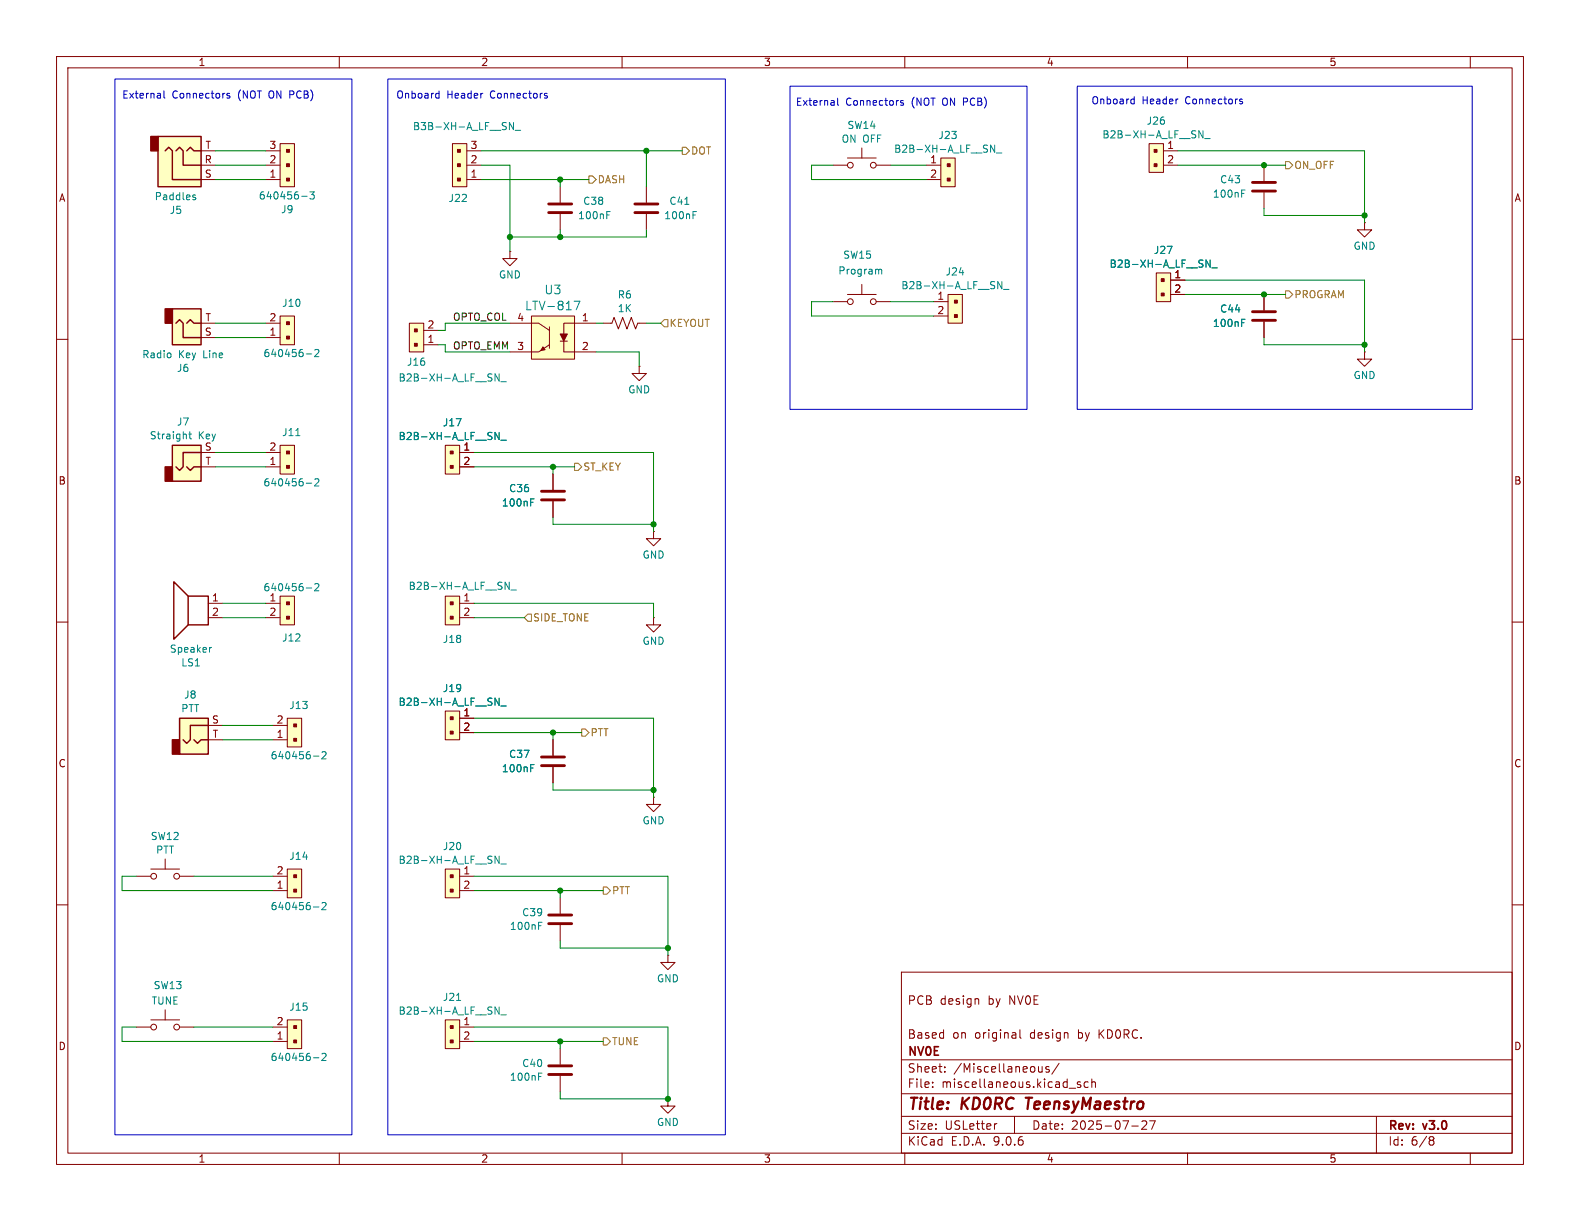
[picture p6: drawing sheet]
<svg xmlns="http://www.w3.org/2000/svg" width="279mm" height="216mm" viewBox="0 0 279 216" stroke-linecap="round" stroke-linejoin="round" font-family="sans-serif">
<g fill="none" stroke="#840000" stroke-width=".18">
<path d="M10 10h259.4v195.9h-259.4zM12 12h255.4v191.9h-255.4zM60 10v2M110 10v2M160 10v2M210 10v2M260 10v2M99.1 33v2.8M99.1 37.8v2.8M10 60h2M267.4 60h2M10 110h2"/>
<path d="M267.4 110h2M10 160h2M159.4 171.9h108v32h-108zM172.9 176.6l.2 .2v.8M267.4 160h2M159.4 197.4h108M159.4 193.4h108M159.4 187.4h108M164.9 192.1v.2M164.9 191.4v.1M167.1 189.4v.2M167.1 188.7v.1"/>
<path d="M176.3 198.7l-.3 .1M179.4 197.4v3M180.4 182.1v1.3l.2 .2M184.3 188.6v1M184.3 189.4l-.2 .2-.4-.1M185.5 188.7l-.4-.1-.2 .2 .1 .2 .5 .2v.3h-.6M187.3 188l-1.3 1.9M189.1 192.4h1.1M191.1 191.4l-.4-.1-.2 .2 .1 .2 .5 .2v.3h-.6M192.4 191.4l-.4-.1-.3 .3v.4l.2 .2h.5M193.1 191.4l.2-.1 .3 .1 .1 .9M193.1 190.8v1.5"/>
<path d="M200.1 199.1h1.2M202.7 198.3v.5l-.8 .9h.9M203.3 198.2h1l-.7 1.5M243.4 197.4v6.5M60 203.9v2M110 203.9v2M159.4 200.4h108M160 203.9v2M210 203.9v2M253 201l.4 .1 .2 .2-.3 .3M253 201.6h.3M253.3 201.6l.2 .2 .1 .4-.2 .2-.4 .1"/>
<path d="M260 203.9v2"/>
</g>
<path d="M181.4 194.1h1.1M181.9 194.1l-.2 2" fill="none" stroke="#840000" stroke-width=".4"/>
<path d="M97 36.1h4.1M97 37.6h4.1" fill="none" stroke="#840000" stroke-width=".51"/>
<path d="M107.3 38h.4M107.3 37.4h.6" fill="none" stroke="#008484" stroke-width=".18"/>
<path d="M50.8 180.3h2.5v5.1h-2.5z" fill="#ffffc2"/>
<path d="M114.3 33v2.8M114.3 37.8v2.8M48.3 184.2h2.5M48.3 181.6h2.5M50.8 180.3h2.5v5.1h-2.5z" fill="none" stroke="#840000" stroke-width=".18"/>
<g fill="#840000" stroke="#840000" stroke-width=".18">
<path d="M51.9 183.9h.6v.5h-.6z"/>
<path d="M51.9 181.4h.6v.5h-.6z"/>
</g>
<path d="M121.1 36.1h.7M122.5 38h.5M122.5 37.4h.7M55.4 187h1M56.9 186.4l.5-.1 .3 .3-.8 .9h.8" fill="none" stroke="#008484" stroke-width=".18"/>
<path d="M112.3 36.1h4M112.3 37.6h4" fill="none" stroke="#840000" stroke-width=".51"/>
<path d="M94 55.9h7.6v7.6h-7.6z" fill="#ffffc2"/>
<path d="M90.2 57.2h5l2 1.2M90.2 44.5v1.2h1.2l-1.2 1.3-1.3-1.3h1.3M90.2 44.5h.1M94 55.9h7.6v7.6h-7.6zM97.2 57.8v3.8M105.4 57.2h-5.7v1.9M223.5 52.1v2.8M223.5 56.9v2.8M97.2 61l-2 1.2h-5M99.1 60.3h1.2M99.7 60.3v1.9h5.7" fill="none" stroke="#840000" stroke-width=".18"/>
<g fill="#840000" stroke="#840000" stroke-width=".18">
<path d="M99.1 59.1h1.2l-.6 1.2z"/>
<path d="M96 61.3l.4 .5-.8 .2z"/>
</g>
<path d="M101.5 53.3h1l-.6 1.5M219.6 57.1h.4M219.6 56.5h.6" fill="none" stroke="#008484" stroke-width=".18"/>
<path d="M221.5 55.1h4.1M221.5 56.6h4.1" fill="none" stroke="#840000" stroke-width=".51"/>
<path d="M203.2 25.4h2.5v5.1h-2.5z" fill="#ffffc2"/>
<path d="M203.2 25.4h2.5v5.1h-2.5zM205.7 26.7h2.6M205.7 29.2h2.6M241.3 39.4v1.2h1.3l-1.3 1.3-1.3-1.3h1.3M241.3 39.4h.1" fill="none" stroke="#840000" stroke-width=".18"/>
<g fill="#840000" stroke="#840000" stroke-width=".18">
<path d="M204.1 26.4h.5v.5h-.5z"/>
<path d="M204.1 29h.5v.5h-.5z"/>
</g>
<path d="M212 23.1l.7 1.3v-1.3M213 24.5h1" fill="none" stroke="#008484" stroke-width=".18"/>
<path d="M204.5 48.3h2.5v5h-2.5z" fill="#ffffc2"/>
<path d="M223.5 29.2v2.8M223.5 34v2.8M204.5 48.3h2.5v5h-2.5zM207 49.5h2.5M207 52.1h2.5M241.3 62.2v1.3h1.3l-1.3 1.3-1.3-1.3h1.3M241.3 62.2h.1M97.8 83.8v2.8M97.8 88.6v2.8M115.6 94v1.3h1.2l-1.2 1.2-1.3-1.2h1.3M115.6 94h.1" fill="none" stroke="#840000" stroke-width=".18"/>
<g fill="#840000" stroke="#840000" stroke-width=".18">
<path d="M205.4 49.3h.5v.5h-.5z"/>
<path d="M205.4 51.8h.5v.5h-.5z"/>
</g>
<path d="M219.6 34.2h.4M219.6 33.6h.6M213.3 46l.7 1.2v-1.2M214.3 47.4h1M93.8 88.8h.5M93.8 88.2h.6" fill="none" stroke="#008484" stroke-width=".18"/>
<path d="M221.5 32.3h4.1M221.5 33.8h4.1M95.8 86.9h4M95.8 88.4h4" fill="none" stroke="#840000" stroke-width=".51"/>
<path d="M167.6 52.1h2.6v5.1h-2.6z" fill="#ffffc2"/>
<path d="M165.1 53.3h2.5M165.1 55.9h2.5M167.6 52.1h2.6v5.1h-2.6z" fill="none" stroke="#840000" stroke-width=".18"/>
<g fill="#840000" stroke="#840000" stroke-width=".18">
<path d="M168.8 53.1h.5v.5h-.5z"/>
<path d="M168.8 55.6h.5v.5h-.5z"/>
</g>
<path d="M176.4 49.8l.8 1.3v-1.3M177.5 51.2h.9" fill="none" stroke="#008484" stroke-width=".18"/>
<path d="M166.4 27.9h2.5v5.1h-2.5z" fill="#ffffc2"/>
<g fill="none" stroke="#840000" stroke-width=".18">
<path d="M147.3 29.2h2.6M149.9 27.9h5M152.4 26.2v1.7M154.9 29.2h2.6M163.8 29.2h2.6M163.8 31.8h2.6M166.4 27.9h2.5v5.1h-2.5zM147.3 53.3h2.6M149.9 52.1h5M152.4 50.3v1.8M154.9 53.3h2.6"/>
<circle cx="150.4" cy="29.2" r=".51"/>
<circle cx="154.4" cy="29.2" r=".51"/>
<circle cx="150.4" cy="53.3" r=".51"/>
<circle cx="154.4" cy="53.3" r=".51"/>
</g>
<g fill="#840000" stroke="#840000" stroke-width=".18">
<path d="M167.5 29h.5v.5h-.5z"/>
<path d="M167.5 31.5h.5v.5h-.5z"/>
</g>
<path d="M175.2 25.7l.7 1.2v-1.2M176.2 27h1M155.4 47.8l.2-.2 .3 .1v.8" fill="none" stroke="#008484" stroke-width=".18"/>
<path d="M78.7 125.7h2.6v5.1h-2.6z" fill="#ffffc2"/>
<g fill="none" stroke="#840000" stroke-width=".18">
<path d="M78.7 125.7h2.6v5.1h-2.6zM81.3 127h2.5M81.3 129.5h2.5M24.1 154.9h2.6M26.7 153.7h5M29.2 151.9v1.8M31.7 154.9h2.6"/>
<circle cx="27.2" cy="154.9" r=".51"/>
<circle cx="31.2" cy="154.9" r=".51"/>
</g>
<g fill="#840000" stroke="#840000" stroke-width=".18">
<path d="M79.6 126.7h.5v.6h-.5z"/>
<path d="M79.6 129.3h.5v.5h-.5z"/>
</g>
<path d="M87.5 123.4l.8 1.3v-1.3M88.6 124.8h.9" fill="none" stroke="#008484" stroke-width=".18"/>
<path d="M50.8 127h2.5v5.1h-2.5z" fill="#ffffc2"/>
<path d="M48.3 130.8h2.5M48.3 128.3h2.5M50.8 127h2.5v5.1h-2.5z" fill="none" stroke="#840000" stroke-width=".18"/>
<g fill="#840000" stroke="#840000" stroke-width=".18">
<path d="M51.9 130.6h.6v.5h-.6z"/>
<path d="M51.9 128h.6v.5h-.6z"/>
</g>
<path d="M55.4 133.7h1M56.9 133l.5-.1 .3 .4-.8 .9h.8" fill="none" stroke="#008484" stroke-width=".18"/>
<path d="M27.9 24.1h7.7v8.9h-7.7z" fill="#ffffc2"/>
<path d="M26.7 24.1h1.2v2.6h-1.2z" fill="#840000" stroke="#840000" stroke-width=".25"/>
<path d="M27.9 24.1h7.7v8.9h-7.7zM29.2 26.7l.6-.7 .7 .7v5.1h5.1M31.1 26.7l.6-.7 .7 .7v2.5h3.2M33 26.7l.7-.7 .6 .7h1.3" fill="none" stroke="#840000" stroke-width=".25"/>
<g fill="none" stroke="#840000" stroke-width=".18">
<path d="M35.6 31.8h2.5M35.6 29.2h2.5M35.6 26.7h2.5M29.2 178.6v1.7M24.1 181.6h2.6M26.7 180.3h5M31.7 181.6h2.6"/>
<circle cx="27.2" cy="181.6" r=".51"/>
<circle cx="31.2" cy="181.6" r=".51"/>
</g>
<path d="M34.1 34.8l.5 .3v.2h-.4M34.1 34.5h.5" fill="none" stroke="#008484" stroke-width=".18"/>
<path d="M50.8 153.7h2.5v5.1h-2.5z" fill="#ffffc2"/>
<path d="M115.6 109.2v1.3h1.2l-1.2 1.3-1.3-1.3h1.3M115.6 109.2h.1M97.8 130.8v2.8M97.8 135.6v2.8M48.3 157.5h2.5M48.3 154.9h2.5M50.8 153.7h2.5v5.1h-2.5zM115.6 141v1.2h1.2l-1.2 1.3-1.3-1.3h1.3M115.6 141h.1" fill="none" stroke="#840000" stroke-width=".18"/>
<g fill="#840000" stroke="#840000" stroke-width=".18">
<path d="M51.9 157.2h.6v.5h-.6z"/>
<path d="M51.9 154.7h.6v.5h-.6z"/>
</g>
<path d="M93.8 135.8h.5M93.8 135.2h.6M56.9 159.7l.5-.1 .3 .3-.8 1h.8M55.4 160.4h1" fill="none" stroke="#008484" stroke-width=".18"/>
<path d="M95.8 133.9h4M95.8 135.4h4" fill="none" stroke="#840000" stroke-width=".51"/>
<path d="M72.4 57.2h2.5v5h-2.5z" fill="#ffffc2"/>
<path d="M72.4 57.2h2.5v5h-2.5zM74.9 58.4h2.6M74.9 61h2.6" fill="none" stroke="#840000" stroke-width=".18"/>
<g fill="#840000" stroke="#840000" stroke-width=".18">
<path d="M73.3 60.7h.5v.5h-.5z"/>
<path d="M73.3 58.2h.5v.5h-.5z"/>
</g>
<path d="M87.5 66.1l.8 1.3v-1.3M88.6 67.5h.9" fill="none" stroke="#008484" stroke-width=".18"/>
<path d="M78.7 78.7h2.6v5.1h-2.6z" fill="#ffffc2"/>
<path d="M78.7 78.7h2.6v5.1h-2.6zM81.3 80h2.5M81.3 82.6h2.5" fill="none" stroke="#840000" stroke-width=".18"/>
<g fill="#840000" stroke="#840000" stroke-width=".18">
<path d="M79.6 79.8h.5v.5h-.5z"/>
<path d="M79.6 82.3h.5v.5h-.5z"/>
</g>
<path d="M87.5 76.5l.8 1.2v-1.2M88.6 77.8h.9" fill="none" stroke="#008484" stroke-width=".18"/>
<path d="M78.7 105.4h2.6v5.1h-2.6z" fill="#ffffc2"/>
<path d="M78.7 105.4h2.6v5.1h-2.6zM81.3 106.7h2.5M81.3 109.2h2.5" fill="none" stroke="#840000" stroke-width=".18"/>
<g fill="#840000" stroke="#840000" stroke-width=".18">
<path d="M79.6 106.4h.5v.5h-.5z"/>
<path d="M79.6 109h.5v.5h-.5z"/>
</g>
<path d="M89.3 102.9l.7 1.3v-1.3M90.3 104.3h1" fill="none" stroke="#008484" stroke-width=".18"/>
<path d="M30.5 78.7h5.1v6.4h-5.1z" fill="#ffffc2"/>
<path d="M29.2 82.6h1.3v2.5h-1.3z" fill="#840000" stroke="#840000" stroke-width=".25"/>
<path d="M30.5 78.7h5.1v6.4h-5.1zM33 82.6l.7 .6 .6-.6h1.3M35.6 80h-3.2v2.6l-.7 .6-.6-.6" fill="none" stroke="#840000" stroke-width=".25"/>
<path d="M35.6 80h2.5M35.6 82.6h2.5" fill="none" stroke="#840000" stroke-width=".18"/>
<path d="M33.4 76.8h.5M33.6 76.3v1.1l.3 .2" fill="none" stroke="#008484" stroke-width=".18"/>
<path d="M30.5 54.6h5.1v6.4h-5.1z" fill="#ffffc2"/>
<path d="M29.2 54.6h1.3v2.6h-1.3z" fill="#840000" stroke="#840000" stroke-width=".25"/>
<path d="M30.5 54.6h5.1v6.4h-5.1zM31.1 57.2l.6-.7 .7 .7v2.5h3.2M33 57.2l.7-.7 .6 .7h1.3M33.3 105.4h3.5v5.1h-3.5zM33.3 105.4l-2.6-2.5v10.1l2.6-2.5" fill="none" stroke="#840000" stroke-width=".25"/>
<path d="M35.6 59.7h2.5M35.6 57.2h2.5M36.8 106.7h2.6M36.8 109.2h2.6" fill="none" stroke="#840000" stroke-width=".18"/>
<path d="M30.2 62.5v.6M37.4 114.5l-.3 .1" fill="none" stroke="#008484" stroke-width=".18"/>
<path d="M49.5 78.7h2.6v5.1h-2.6z" fill="#ffffc2"/>
<path d="M49.5 78.7h2.6v5.1h-2.6zM47 82.6h2.5M47 80h2.5" fill="none" stroke="#840000" stroke-width=".18"/>
<g fill="#840000" stroke="#840000" stroke-width=".18">
<path d="M50.7 82.3h.5v.5h-.5z"/>
<path d="M50.7 79.8h.5v.5h-.5z"/>
</g>
<path d="M52.3 77h.7M54.2 85.4h.9M55.7 84.8l.4-.1 .3 .3-.8 .9h.8" fill="none" stroke="#008484" stroke-width=".18"/>
<path d="M49.5 55.9h2.6v5.1h-2.6z" fill="#ffffc2"/>
<path d="M47 59.7h2.5M47 57.2h2.5M49.5 55.9h2.6v5.1h-2.6zM106.7 57.2h1.5l.4-1.1 .7 2.1 .8-2.1 .8 2.1 .7-2.1 .8 2.1 .4-1h1.5M113 64.8v1.2h1.3l-1.3 1.3-1.2-1.3h1.2M113 64.8h.1M99.1 158.8v2.7M99.1 163.6v2.8" fill="none" stroke="#840000" stroke-width=".18"/>
<g fill="#840000" stroke="#840000" stroke-width=".18">
<path d="M50.7 59.4h.5v.5h-.5z"/>
<path d="M50.7 56.9h.5v.5h-.5z"/>
</g>
<path d="M54.2 62.6h.9M55.7 61.9l.4-.1 .3 .4-.8 .9h.8M95.2 163.7h.5M95.2 163.1h.6" fill="none" stroke="#008484" stroke-width=".18"/>
<path d="M97 161.8h4.1M97 163.3h4.1" fill="none" stroke="#840000" stroke-width=".51"/>
<path d="M78.7 153.7h2.6v5.1h-2.6z" fill="#ffffc2"/>
<path d="M78.7 153.7h2.6v5.1h-2.6zM81.3 154.9h2.5M81.3 157.5h2.5M99.1 185.4v2.8M99.1 190.2v2.8" fill="none" stroke="#840000" stroke-width=".18"/>
<g fill="#840000" stroke="#840000" stroke-width=".18">
<path d="M79.6 154.7h.5v.5h-.5z"/>
<path d="M79.6 157.2h.5v.5h-.5z"/>
</g>
<path d="M87.5 151.4l.8 1.3v-1.3M88.6 152.8h.9M95.2 190.4h.5M95.2 189.8h.6" fill="none" stroke="#008484" stroke-width=".18"/>
<path d="M97 188.5h4.1M97 190h4.1" fill="none" stroke="#840000" stroke-width=".51"/>
<path d="M80 25.4h2.5v7.6h-2.5z" fill="#ffffc2"/>
<path d="M80 25.4h2.5v7.6h-2.5zM82.5 31.8h2.6M82.5 29.2h2.6M82.5 26.7h2.6M118.1 194.3v1.3h-1.3l1.3 1.3 1.3-1.3h-1.3M118.1 194.3h.1" fill="none" stroke="#840000" stroke-width=".18"/>
<g fill="#840000" stroke="#840000" stroke-width=".18">
<path d="M80.9 31.5h.5v.5h-.5z"/>
<path d="M80.9 29h.5v.5h-.5z"/>
<path d="M80.9 26.4h.5v.5h-.5z"/>
</g>
<path d="M90.1 21.7l.7 1.2v-1.2M91.1 23.1h1" fill="none" stroke="#008484" stroke-width=".18"/>
<path d="M49.5 25.4h2.6v7.6h-2.6z" fill="#ffffc2"/>
<path d="M47 31.8h2.5M47 29.2h2.5M47 26.7h2.5M49.5 25.4h2.6v7.6h-2.6zM118.1 168.9v1.3h-1.3l1.3 1.3 1.3-1.3h-1.3M118.1 168.9h.1" fill="none" stroke="#840000" stroke-width=".18"/>
<g fill="#840000" stroke="#840000" stroke-width=".18">
<path d="M50.7 31.5h.5v.5h-.5z"/>
<path d="M50.7 29h.5v.5h-.5z"/>
<path d="M50.7 26.4h.5v.5h-.5z"/>
</g>
<path d="M53.3 34.7h1M54.8 33.9h.8l-.4 .5 .3 .1v.6l-.2 .1-.5-.1" fill="none" stroke="#008484" stroke-width=".18"/>
<path d="M78.7 180.3h2.6v5.1h-2.6z" fill="#ffffc2"/>
<path d="M78.7 180.3h2.6v5.1h-2.6zM81.3 181.6h2.5M81.3 184.2h2.5" fill="none" stroke="#840000" stroke-width=".18"/>
<g fill="#840000" stroke="#840000" stroke-width=".18">
<path d="M79.6 181.4h.5v.5h-.5z"/>
<path d="M79.6 183.9h.5v.5h-.5z"/>
</g>
<path d="M80.7 176.9h.8M87.5 178.1l.8 1.2v-1.2M88.6 179.4h.9" fill="none" stroke="#008484" stroke-width=".18"/>
<path d="M31.7 127h5.1v6.4h-5.1z" fill="#ffffc2"/>
<path d="M30.5 130.8h1.2v2.6h-1.2z" fill="#840000" stroke="#840000" stroke-width=".25"/>
<path d="M31.7 127h5.1v6.4h-5.1zM34.3 130.8l.6 .6 .7-.6h1.2M36.8 128.3h-3.1v2.5l-.7 .6-.6-.6" fill="none" stroke="#840000" stroke-width=".25"/>
<path d="M36.8 128.3h2.6M36.8 130.8h2.6" fill="none" stroke="#840000" stroke-width=".18"/>
<path d="M49.5 105.4h2.6v5.1h-2.6z" fill="#ffffc2"/>
<g fill="none" stroke="#840000" stroke-width=".18">
<path d="M207 49.5h2.5M207 52.1h2.5M223.5 52.1v2.8M223.5 56.9v2.8M81.3 80h2.5M81.3 82.6h2.5M97.8 83.8v2.8M97.8 88.6v2.8M47 106.7h2.5M47 109.2h2.5M49.5 105.4h2.6v5.1h-2.6zM81.3 127h2.5"/>
<path d="M81.3 129.5h2.5M97.8 130.8v2.8M97.8 135.6v2.8"/>
</g>
<g fill="#840000" stroke="#840000" stroke-width=".18">
<path d="M50.7 106.4h.5v.5h-.5z"/>
<path d="M50.7 109h.5v.5h-.5z"/>
</g>
<g fill="none" stroke="#008484" stroke-width=".18">
<path d="M213.3 46l.7 1.2v-1.2M214.3 47.4h1M219.6 57.1h.4M219.6 56.5h.6M87.5 76.5l.8 1.2v-1.2M88.6 77.8h.9M93.8 88.8h.5M93.8 88.2h.6M54.2 104h.9M55.7 103.3l.4-.1 .3 .4-.8 .9h.8M87.5 123.4l.8 1.3v-1.3M88.6 124.8h.9"/>
<path d="M93.8 135.8h.5M93.8 135.2h.6"/>
</g>
<path d="M104.1 31.1h.7l.6 .7-.6 .6h-.7zM120.6 26h.7l.6 .7-.6 .6h-.7zM227.3 28.6h.7l.6 .6-.6 .6h-.7zM117.5 56.5h.6v1.3h-.6l-.7-.6zM227.3 51.4h.7l.6 .7-.6 .6h-.7zM101.6 81.9h.6l.7 .7-.7 .6h-.6zM93.3 108.6h.7v1.3h-.7l-.6-.7zM102.9 128.9h.6l.6 .6-.6 .7h-.6zM106.7 156.8h.6l.6 .7-.6 .6h-.6zM106.7 183.5h.6l.6 .7-.6 .6h-.6z" fill="none" stroke="#848400" stroke-width=".18"/>
<g fill="none" stroke="#008400" stroke-width=".18">
<path d="M38.1 29.2h8.9M38.1 31.8h8.9M38.1 26.7h8.9M85.1 29.2h5.1v15.3M85.1 31.8h19M85.1 26.7h35.5M99.1 31.8v1.2M114.3 26.7v6.3M147.3 29.2h-3.8v2.6h20.3M157.5 29.2h6.3M208.3 29.2h19M208.3 26.7h33v12.7"/>
<path d="M223.5 36.8v1.3h17.8M38.1 57.2h8.9M38.1 59.7h8.9M90.2 57.2h-11.5v1.2h-1.2M99.1 40.6v1.3M105.4 57.2h1.3M114.3 40.6v1.3h-24.1M114.3 57.2h2.5M147.3 53.3h-3.8v2.6h21.6M157.5 53.3h7.6M209.5 52.1h17.8M209.5 49.5h31.8v12.7"/>
<path d="M223.5 59.7v1.3h17.8M77.5 61h1.2v1.2h11.5M105.4 62.2h7.6v2.6M38.1 80h8.9M38.1 82.6h8.9M83.8 80h31.8v14M83.8 82.6h17.8M97.8 82.6v1.2M97.8 91.4v1.3h17.8M39.4 106.7h7.6M39.4 109.2h7.6M83.8 106.7h31.8v2.5"/>
<path d="M83.8 109.2h8.9M39.4 128.3h8.9M39.4 130.8h8.9M83.8 127h31.8v14M83.8 129.5h19.1M97.8 129.5v1.3M97.8 138.4v1.3h17.8M24.1 154.9h-2.5v2.6h26.7M34.3 154.9h14M83.8 154.9h34.3v14M83.8 157.5h22.9M99.1 157.5v1.3"/>
<path d="M99.1 166.4v1.2h19M24.1 181.6h-2.5v2.6h26.7M34.3 181.6h14M83.8 181.6h34.3v12.7h-19v-1.3M83.8 184.2h22.9M99.1 184.2v1.2"/>
</g>
<g fill="none" stroke="#0000c2" stroke-width=".18">
<path d="M20.3 14h41.9v186.7h-41.9zM29 16.1v1.1l.2 .1M40.6 16.6l-.3-.1-.2 .2 .1 .2 .4 .1v.3h-.5M68.6 14h59.7v186.7h-59.7zM77.3 16.5l.3 .1M77.6 16.1v1.2M77.6 17.3h-.3M96.3 16.9l.4 .1 .1 .2-.2 .1h-.3M96.3 16.6h.4M139.7 15.2h41.9v57.2h-41.9zM148.1 17.3v1.1l.2 .2M159.7 17.8h-.3l-.2 .2 .1 .1 .4 .2v.3h-.5"/>
<path d="M190.5 15.2h69.8v57.2h-69.8zM200.2 17.5l.4 .1M200.6 17.1v1.3M200.6 18.3l-.4 .1M219.3 17.9l.4 .1v.2l-.1 .2-.4-.1M219.3 17.6h.4"/>
</g>
<g fill="#008400" stroke="#008400" stroke-width=".18">
<circle cx="115.6" cy="92.7" r=".46"/>
<circle cx="97.8" cy="82.6" r=".46"/>
<circle cx="114.3" cy="26.7" r=".46"/>
<circle cx="90.2" cy="41.9" r=".46"/>
<circle cx="99.1" cy="41.9" r=".46"/>
<circle cx="99.1" cy="31.8" r=".46"/>
<circle cx="97.8" cy="129.5" r=".46"/>
<circle cx="115.6" cy="139.7" r=".46"/>
<circle cx="99.1" cy="157.5" r=".46"/>
<circle cx="118.1" cy="167.6" r=".46"/>
<circle cx="118.1" cy="194.3" r=".46"/>
<circle cx="99.1" cy="184.2" r=".46"/>
<circle cx="241.3" cy="38.1" r=".46"/>
<circle cx="223.5" cy="29.2" r=".46"/>
<circle cx="223.5" cy="52.1" r=".46"/>
<circle cx="241.3" cy="61" r=".46"/>
</g>
<g font-size="2.8" fill="#840000">
<text x="160.4" y="196.8">Title:</text>
<text x="170.1" y="196.8">KD0RC</text>
<text x="182.3" y="196.8">TeensyMaestro</text>
</g>
<g font-size="2.1" fill="#008484">
<text x="96.2" y="52.2">U3</text>
<text x="92.7" y="55.1">LTV-817</text>
</g>
<g font-size="2.1" fill="#840000">
<text x="160.4" y="177.9">PCB</text>
<text x="166.2" y="177.9">design</text>
<text x="174.8" y="177.9">by</text>
<text x="178.6" y="177.9">NV0E</text>
<text x="160.4" y="183.9">Based</text>
<text x="168.4" y="183.9">on</text>
<text x="172.4" y="183.9">original</text>
<text x="182.3" y="183.9">design</text>
<text x="190.9" y="183.9">by</text>
<text x="194.7" y="183.9">KD0RC.</text>
<text x="160.4" y="189.9">Sheet:</text>
<text x="160.4" y="187.1">NV0E</text>
<text x="168.6" y="189.9">/Miscellaneous/</text>
<text x="160.4" y="192.6">File:</text>
<text x="166.5" y="192.6">miscellaneous.kicad_sch</text>
<text x="160.4" y="202.8">KiCad</text>
<text x="160.4" y="200">Size:</text>
<text x="167.1" y="200">USLetter</text>
<text x="168.1" y="202.8">E.D.A.</text>
<text x="175.7" y="202.8">9.0.6</text>
<text x="182.4" y="200">Date:</text>
<text x="189.4" y="200">2025-07-27</text>
<text x="245.4" y="200.2">Rev:</text>
<text x="245.4" y="202.8">Id:</text>
<text x="249.5" y="202.8">6/8</text>
<text x="251.8" y="200.2">v3.0</text>
</g>
<g font-size="1.8" fill="#840000">
<text x="35" y="11.9">1</text>
<text x="85" y="11.9">2</text>
<text x="135" y="11.9">3</text>
<text x="185" y="11.9">4</text>
<text x="235" y="11.9">5</text>
<text x="36.1" y="29">R</text>
<text x="36.2" y="26.4">T</text>
<text x="47.6" y="29">2</text>
<text x="47.6" y="26.4">3</text>
<text x="83.1" y="29">2</text>
<text x="83.1" y="26.4">3</text>
<text x="164.4" y="29">1</text>
<text x="206.3" y="26.4">1</text>
<text x="206.3" y="29">2</text>
<text x="10.3" y="35.9">A</text>
<text x="36.1" y="31.5">S</text>
<text x="47.6" y="31.5">1</text>
<text x="83.1" y="31.5">1</text>
<text x="164.4" y="31.5">2</text>
<text x="267.7" y="35.9">A</text>
<text x="165.7" y="53.1">1</text>
<text x="207.6" y="49.3">1</text>
<text x="207.6" y="51.8">2</text>
<text x="36.1" y="59.4">S</text>
<text x="36.2" y="56.9">T</text>
<text x="47.6" y="59.4">1</text>
<text x="47.6" y="56.9">2</text>
<text x="75.5" y="58.2">2</text>
<text x="91.4" y="56.9">4</text>
<text x="102.8" y="56.9">1</text>
<text x="165.7" y="55.6">2</text>
<text x="75.5" y="60.7">1</text>
<text x="102.8" y="62">2</text>
<text x="36.2" y="82.3">T</text>
<text x="47.6" y="82.3">1</text>
<text x="47.6" y="79.8">2</text>
<text x="81.8" y="79.8">1</text>
<text x="81.8" y="82.3">2</text>
<text x="10.3" y="85.9">B</text>
<text x="267.7" y="85.9">B</text>
<text x="37.4" y="106.4">1</text>
<text x="47.6" y="106.4">1</text>
<text x="81.8" y="106.4">1</text>
<text x="37.4" y="109">2</text>
<text x="47.6" y="109">2</text>
<text x="81.8" y="109">2</text>
<text x="37.4" y="128">S</text>
<text x="37.5" y="130.6">T</text>
<text x="48.8" y="130.6">1</text>
<text x="48.8" y="128">2</text>
<text x="81.8" y="126.7">1</text>
<text x="81.8" y="129.3">2</text>
<text x="10.3" y="135.9">C</text>
<text x="267.7" y="135.9">C</text>
<text x="48.8" y="154.7">2</text>
<text x="81.8" y="154.7">1</text>
<text x="48.8" y="157.2">1</text>
<text x="81.8" y="157.2">2</text>
<text x="10.3" y="185.9">D</text>
<text x="48.8" y="183.9">1</text>
<text x="48.8" y="181.4">2</text>
<text x="81.8" y="181.4">1</text>
<text x="81.8" y="183.9">2</text>
<text x="267.7" y="185.9">D</text>
<text x="35" y="205.8">1</text>
<text x="85" y="205.8">2</text>
<text x="135" y="205.8">3</text>
<text x="185" y="205.8">4</text>
<text x="235" y="205.8">5</text>
</g>
<g font-size="1.8" fill="#0000c2">
<text x="21.5" y="17.6">External</text>
<text x="30.4" y="17.6">Connectors</text>
<text x="42.2" y="17.6">(NOT</text>
<text x="47.8" y="17.6">ON PCB)</text>
<text x="70" y="17.6">Onboard</text>
<text x="79" y="17.6">Header</text>
<text x="86.8" y="17.6">Connectors</text>
<text x="140.6" y="18.9">External</text>
<text x="149.6" y="18.9">Connectors</text>
<text x="161.3" y="18.9">(NOT</text>
<text x="167" y="18.9">ON PCB)</text>
<text x="192.9" y="18.6">Onboard</text>
<text x="201.9" y="18.6">Header</text>
<text x="209.7" y="18.6">Connectors</text>
</g>
<g font-size="1.8" fill="#008484">
<text x="72.9" y="23.2">B3B-XH-A_LF__SN_</text>
<text x="149.8" y="23">SW14</text>
<text x="202.7" y="22.2">J26</text>
<text x="148.7" y="25.4">ON OFF</text>
<text x="158" y="27.2">B2B-XH-A_LF__SN_</text>
<text x="165.8" y="24.8">J23</text>
<text x="194.8" y="24.7">B2B-XH-A_LF__SN_</text>
<text x="27.3" y="35.6">Paddles</text>
<text x="45.7" y="35.5">640456-3</text>
<text x="79.2" y="35.9">J22</text>
<text x="214.4" y="35.2">100nF</text>
<text x="215.7" y="32.6">C43</text>
<text x="29.9" y="38">J5</text>
<text x="49.6" y="37.9">J9</text>
<text x="102.1" y="39">100nF</text>
<text x="103" y="36.4">C38</text>
<text x="117.4" y="39">100nF</text>
<text x="118.3" y="36.4">C41</text>
<text x="149" y="45.9">SW15</text>
<text x="196.1" y="47.5">B2B-XH-A_LF__SN_</text>
<text x="203.9" y="45.1">J27</text>
<text x="239.3" y="44.4">GND</text>
<text x="88.1" y="49.4">GND</text>
<text x="109.1" y="53">R6</text>
<text x="148.1" y="48.7">Program</text>
<text x="159.3" y="51.3">B2B-XH-A_LF__SN_</text>
<text x="167.1" y="48.9">J24</text>
<text x="49.8" y="54.5">J10</text>
<text x="109.1" y="55.4">1K</text>
<text x="214.4" y="58">100nF</text>
<text x="215.7" y="55.5">C44</text>
<text x="25.1" y="63.5">Radio</text>
<text x="31.2" y="66">J6</text>
<text x="31.5" y="63.5">Key</text>
<text x="36" y="63.5">Line</text>
<text x="46.5" y="63.3">640456-2</text>
<text x="71.9" y="64.9">J16</text>
<text x="70.4" y="67.7">B2B-XH-A_LF__SN_</text>
<text x="111" y="69.8">GND</text>
<text x="239.3" y="67.2">GND</text>
<text x="26.4" y="77.9">Straight</text>
<text x="31.2" y="75.5">J7</text>
<text x="35.1" y="77.9">Key</text>
<text x="49.8" y="77.3">J11</text>
<text x="78.2" y="75.6">J17</text>
<text x="36.1" y="79.8">S</text>
<text x="70.4" y="78">B2B-XH-A_LF__SN_</text>
<text x="46.5" y="86.2">640456-2</text>
<text x="88.7" y="89.8">100nF</text>
<text x="89.9" y="87.2">C36</text>
<text x="113.5" y="99">GND</text>
<text x="46.5" y="104.7">640456-2</text>
<text x="72.2" y="104.5">B2B-XH-A_LF__SN_</text>
<text x="49.8" y="113.6">J12</text>
<text x="78.2" y="113.9">J18</text>
<text x="29.9" y="115.6">Speaker</text>
<text x="32" y="118">LS1</text>
<text x="113.5" y="114.2">GND</text>
<text x="32.5" y="123.7">J8</text>
<text x="51.1" y="125.6">J13</text>
<text x="70.4" y="125">B2B-XH-A_LF__SN_</text>
<text x="78.2" y="122.6">J19</text>
<text x="32" y="126.1">PTT</text>
<text x="47.8" y="134.5">640456-2</text>
<text x="88.7" y="136.8">100nF</text>
<text x="89.9" y="134.2">C37</text>
<text x="26.6" y="148.7">SW12</text>
<text x="113.5" y="146">GND</text>
<text x="27.5" y="151.2">PTT</text>
<text x="51.1" y="152.2">J14</text>
<text x="70.4" y="152.9">B2B-XH-A_LF__SN_</text>
<text x="78.2" y="150.5">J20</text>
<text x="47.8" y="161.1">640456-2</text>
<text x="90.1" y="164.6">100nF</text>
<text x="92.2" y="162.2">C39</text>
<text x="116.1" y="173.9">GND</text>
<text x="26.7" y="177.8">TUNE</text>
<text x="27.1" y="175.1">SW13</text>
<text x="51.1" y="178.9">J15</text>
<text x="70.4" y="179.6">B2B-XH-A_LF__SN_</text>
<text x="78.2" y="177.2">J21</text>
<text x="47.8" y="187.8">640456-2</text>
<text x="90.1" y="191.3">100nF</text>
<text x="92.2" y="188.9">C40</text>
<text x="116.1" y="199.3">GND</text>
</g>
<g font-size="1.8" fill="#848400">
<text x="122.1" y="27.5">DOT</text>
<text x="105.6" y="32.6">DASH</text>
<text x="228.8" y="30.1">ON_OFF</text>
<text x="228.8" y="52.9">PROGRAM</text>
<text x="118.3" y="58">KEYOUT</text>
<text x="103.1" y="83.4">ST_KEY</text>
<text x="94.2" y="110.1">SIDE_TONE</text>
<text x="104.3" y="130.4">PTT</text>
<text x="108.1" y="158.3">PTT</text>
<text x="108.1" y="185">TUNE</text>
</g>
<g font-size="1.8">
<text x="80" y="56.8">OPTO_COL</text>
<text x="80" y="61.9">OPTO_EMM 3</text>
</g>
</svg>
